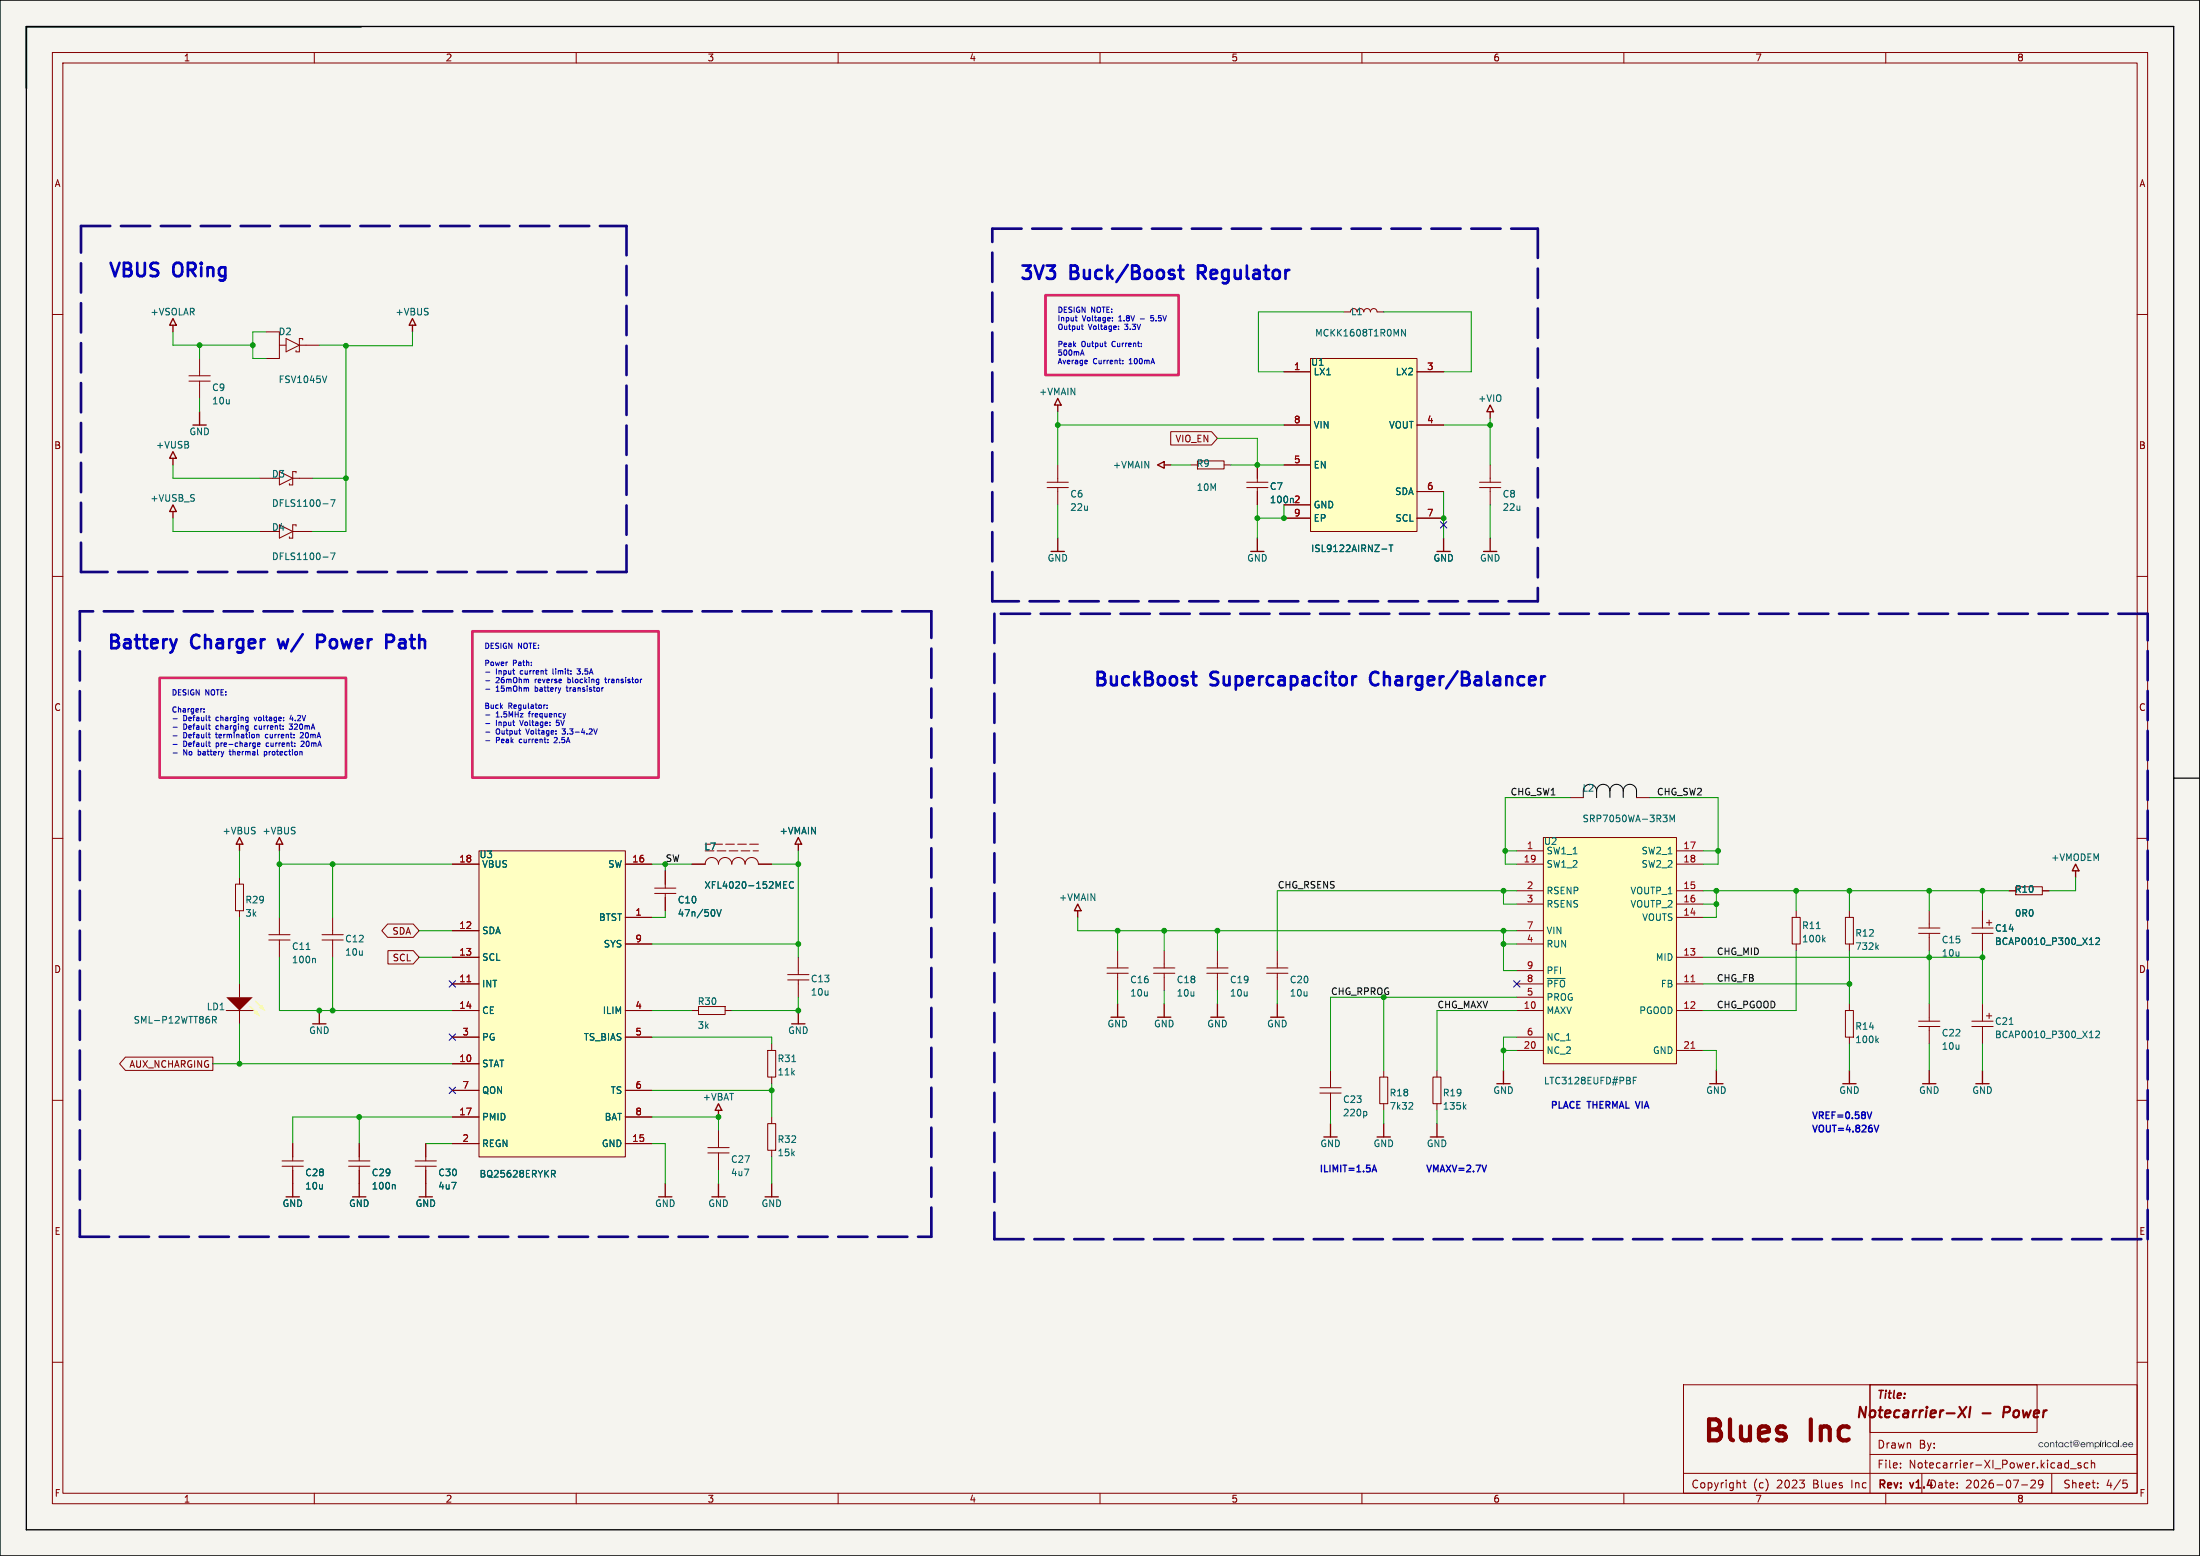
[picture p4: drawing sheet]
<svg xmlns="http://www.w3.org/2000/svg" width="420mm" height="297mm" viewBox="0 0 420 297" stroke-linecap="round" stroke-linejoin="round" font-family="sans-serif">
<path d="M0 0h420v297h-420z" fill="#f5f4ef" stroke="#f5f4ef" stroke-width=".19"/>
<g fill="none" stroke="#840000" stroke-width=".19">
<path d="M10 10h400v277h-400zM12 12h396v273h-396zM60 10v2M110 10v2M160 10v2M210 10v2M260 10v2M310 10v2M360 10v2M10 60h2M408 60h2M10 110h2"/>
<path d="M408 110h2M10 160h2M408 160h2M10 210h2M408 210h2M10 260h2M321.4 264.3h86.6v20.7h-86.6zM362.8 279.3v.1M397.2 279.3l-.3-.1-.2 .2v.2l.5 .2v.3h-.5M398.6 279.3l-.4-.1-.3 .3 .1 .6h.6M399.2 279.4l.3-.2 .3 .1 .1 .9M399.2 278.7v1.5"/>
<path d="M408 260h2M60 285v2M110 285v2M160 285v2M210 285v2M260 285v2M310 285v2M321.4 281.2h86.6M360 285v2M362.8 280.1v.1M385.9 283.4h1.2M387.7 282.7l.6-.2 .2 .2 .1 .2-1 1.1h1"/>
<path d="M390 283.2l-.3 .2h-.3l-.3-.2 .2-.6 .4-.1 .2 .2a.99 .99 0 0 1-.3 1.3h-.3M395.2 280.4h1.2M400.5 283.9v.1M400.5 283.1v.1M405.3 282.5h.7M405.5 283.1h.3l.3 .3-.1 .5-.5 .1"/>
</g>
<path d="M374.1 268.5l1 2M375.4 268.5l-1.6 2M376.2 268.5l-.3 2" fill="none" stroke="#840000" stroke-width=".4"/>
<g fill="#281c2d">
<path d="M405.3 275.4l.5-.1 .3 .3v.2h-.8l.2 .3 .6-.1a.48 .48 0 0 1-.6 .2 .48 .48 0 0 1-.3-.5h.8l-.3-.3-.5 .3z"/>
<path d="M406.4 275.4l.5-.1 .3 .3v.2h-.8l.2 .3 .6-.1a.48 .48 0 0 1-.6 .2 .48 .48 0 0 1-.3-.5h.8l-.3-.3-.5 .3z"/>
</g>
<g fill="none" stroke="#840000" stroke-width=".19">
<path d="M36.1 72.7h4M36.1 71.7h4M38.1 68.4v3.3M38.1 72.7v3.3M50.8 63.3h2.5v5.1h-2.5M53.3 65.9h1.3M54.6 64.6l2.5 1.3-2.5 1.3zM57.1 65.9h3.9M57.8 64.9v-.3h-.7v2.6h-.6v-.3M49.5 91.3h2.6M53.3 90l2.6 1.3-2.6 1.3zM55.9 91.3h3.8"/>
<path d="M56.5 90.3v-.3h-.6v2.6h-.7v-.3M45 168.8h1.5v5h-1.5zM45.7 167.5v1.3M45.7 173.8v1.3M51.3 179.4h4.1M51.3 178.4h4.1M53.3 175.1v3.3M53.3 179.4v3.3M211.3 185.8h4.1M211.3 184.8h4.1M213.4 181.5v3.3M213.4 185.8v3.3"/>
<path d="M220.2 185.8h4.1M220.2 184.8h4.1M222.2 181.5v3.3M222.2 185.8v3.3M230.4 185.8h4M230.4 184.8h4M232.4 181.5v3.3M232.4 185.8v3.3M241.8 185.8h4.1M241.8 184.8h4.1M243.8 181.5v3.3M243.8 185.8v3.3"/>
<path d="M55.9 218.3v3.3M252 208.6h4M252 207.6h4M254 204.3v3.3M254 208.6v3.3M263.4 205.6h1.5v5.1h-1.5zM264.2 204.3v1.3M264.2 210.7v1.2M53.8 222.6h4.1M53.8 221.6h4.1M55.9 222.6v3.3M357 264.3h31.9v9.1h-31.9z"/>
<path d="M357 277.6h51M357 264.3v20.7M332.7 283h.6M333 282.5v1.3l.3 .2M366.9 281.2v3.8M391.7 281.2v3.8"/>
</g>
<g fill="none" stroke="#840000" stroke-width=".25">
<path d="M33 60.8l.7 1.3h-1.3zM33 62.1v1.2M38.1 78.6v2.5M78.7 60.8l.7 1.3h-1.3zM78.7 62.1v1.2M33 96.4l.7 1.2h-1.3zM33 86.2l.7 1.3h-1.3zM33 87.5v1.2M33 97.6v1.3M36.8 81.1h2.6M45.7 159.9l.7 1.2h-1.3zM53.3 159.9l.7 1.2h-1.3z"/>
<path d="M45.7 161.1v1.3M53.3 161.1v1.3M59.7 195.4h2.5M61 192.9v2.5M231.1 194.2h2.6M232.4 191.6v2.6M242.6 194.2h2.5M243.8 191.6v2.6M252.7 217h2.6M254 214.5v2.5M326.4 206.9h2.5M327.7 204.3v2.6"/>
<path d="M54.6 228.4h2.5M55.9 225.9v2.5"/>
</g>
<path d="M62.4 71.8l-.4 1.2M61.7 96.2h.9M63.1 95.4h.9l-.6 1.3M58.5 181.2h.7M60 182.9l.2 .2v.7M260.7 212.1l.2 .3v.3l-.2 .3M269.5 210.4l.2 .3-.1 .3-.7 .7h.8" fill="none" stroke="#006464" stroke-width=".19"/>
<path d="M43.2 190.3h5.1l-2.6 2.6z" fill="#840000"/>
<path d="M47.8 192.1l1.7 1.8M48.8 191.1l1.7 1.8" fill="none" stroke="#ff0" stroke-width=".19"/>
<path d="M43.2 192.9h5.1" fill="none" stroke="#840000" stroke-width=".19"/>
<g fill="#ff0">
<path d="M48.5 193.4l.5-.5 .5 1z"/>
<path d="M49.5 192.4l.5-.5 .5 1z"/>
</g>
<g fill="none" stroke="#840000" stroke-width=".19">
<path d="M256.5 59.5h1.3M259.1 59.5a.63 .63 0 0 1 .6-.6 .63 .63 0 0 1 .6 .6 .63 .63 0 0 1 .7-.6 .63 .63 0 0 1 .6 .6 .63 .63 0 0 1 .7-.6 .63 .63 0 0 1 .6 .6h1.3M61.5 178.4h4M61.5 179.4h4M63.5 175.1v3.3M63.5 179.4v3.3M366.3 178.2h4M366.3 177.1h4M368.3 173.8v3.3M368.3 178.2v3.3M376.4 178.2h4.1M376.4 177.1h4.1"/>
<path d="M378.5 173.8v3.3M378.5 178.2v3.3M379.2 176.1h1M379.7 175.6v1M383.5 170h1.3M384.8 169.3h5.1v1.5h-5.1zM389.9 170h1.3M45.7 187.8v2.5M45.7 192.9v2.5M352.3 192.9h1.5v5.1h-1.5zM353.1 191.6v1.3M353.1 198v1.2"/>
<path d="M366.3 195.9h4M366.3 194.9h4M368.3 191.6v3.3M368.3 195.9v3.3M376.4 195.9h4.1M376.4 194.9h4.1M378.5 191.6v3.3M378.5 195.9v3.3M379.2 193.9h1M379.7 193.4v1"/>
</g>
<path d="M268.3 62.9v1.2l-.7-1.2v1.2M400.1 179.1l.5-.1 .2 .4-.8 .9h.8M40.6 194.7l.6-.1 .1-.2-.1-.3-.6-.1v1.3M40.9 194.7l.4 .6M358.2 198.5l.4 .5M358.6 198.2l-.5 .5M383.6 195.5h.7M398.9 198.1h.7M398.9 180.3h.7M400.1 196.9l.5-.1 .2 .4-.8 .9h.8" fill="none" stroke="#006464" stroke-width=".19"/>
<path d="M201.9 76l.7 1.3h-1.3zM201.9 77.3v1.3M396.2 164.9l.7 1.3h-1.3zM396.2 166.2v1.3M351.8 206.9h2.5M353.1 204.3v2.6M367 206.9h2.6M368.3 204.3v2.6M377.2 206.9h2.5M378.5 204.3v2.6" fill="none" stroke="#840000" stroke-width=".25"/>
<path d="M250.2 68.4h20.3v33h-20.3z" fill="#ffffc2"/>
<path d="M250.2 68.4h20.3v33h-20.3z" fill="none" stroke="#800000" stroke-width=".19"/>
<g fill="none" stroke="#840000" stroke-width=".19">
<path d="M245.1 71h5.1M270.5 71h5.1M245.1 98.9h5.1M245.1 96.4h5.1M245.1 88.7h5.1M245.1 81.1h5.1M270.5 98.9h5.1M270.5 93.8h5.1M270.5 81.1h5.1M49.5 101.4h2.6M53.3 100.2l2.6 1.2-2.6 1.3zM55.9 101.4h3.8"/>
<path d="M56.5 100.4v-.2h-.6v2.5h-.7v-.2M299.7 152.2h2.6M312.4 152.2h2.6"/>
</g>
<path d="M61.7 106.3h.9M63.1 105.5h.9l-.6 1.3M263.8 104.8h1M265.2 104h.7M265.5 104v1.3M317.5 155.6h.8l-.5 .5M318.2 156.2v.5M318.8 156.9v-1.3l.4 .9 .5-.9v1.3" fill="none" stroke="#006464" stroke-width=".19"/>
<path d="M284.5 77.3l.6 1.3h-1.3zM284.5 78.6v1.3M212.1 194.2h2.5M213.4 191.6v2.6M221 194.2h2.5M222.2 191.6v2.6M262.9 217h2.5M264.2 214.5v2.5" fill="none" stroke="#840000" stroke-width=".25"/>
<path d="M304.8 151a1.27 1.27 0 0 0-1.3-1.3 1.27 1.27 0 0 0-1.2 1.3v1.2M304.8 151a1.27 1.27 0 0 1 1.3-1.3 1.27 1.27 0 0 1 1.2 1.3M304.8 151v1.2M307.3 151a1.27 1.27 0 0 1 1.3-1.3 1.27 1.27 0 0 1 1.3 1.3M307.3 151v1.2M309.9 151a1.27 1.27 0 0 1 1.2-1.3 1.27 1.27 0 0 1 1.3 1.3v1.2M309.9 151v1.2" fill="none" stroke="#000" stroke-width=".19"/>
<path d="M294.6 159.9h25.4v43.1h-25.4z" fill="#ffffc2"/>
<path d="M294.6 159.9h25.4v43.1h-25.4z" fill="none" stroke="#800000" stroke-width=".19"/>
<g fill="none" stroke="#840000" stroke-width=".19">
<path d="M289.6 177.6h5M289.6 172.6h5M289.6 170h5M289.6 164.9h5M289.6 162.4h5M320 175.1h5.1M320 172.6h5.1M320 170h5.1M320 164.9h5.1M320 162.4h5.1M342.1 175.1h1.6v5.1h-1.6zM342.9 173.8v1.3"/>
<path d="M352.3 175.1h1.5v5.1h-1.5zM353.1 173.8v1.3M289.6 198h5M289.6 192.9h5M289.6 190.3h5M289.6 187.8h5M289.6 185.3h5M289.6 180.2h5M320 192.9h5.1M320 187.8h5.1M320 182.7h5.1M342.9 180.2v1.3"/>
<path d="M353.1 180.2v1.3M81.3 218.3v3.3M273.6 205.6h1.5v5.1h-1.5zM274.3 204.3v1.3M274.3 210.7v1.2M289.6 200.5h5M320 200.5h5.1M79.2 222.6h4.1M79.2 221.6h4.1M81.3 222.6v3.3"/>
</g>
<path d="M322.8 187.4h.7M322.8 200.1h.7" fill="none" stroke="#a90000" stroke-width=".19"/>
<path d="M346.7 177.2h.8M348.1 179.3l.3 .5M348.4 178.9l-.4 .5M295.4 186.8h3.4M358.2 180.8l.4 .4M358.6 180.4l-.5 .5M279.5 211.2l.4 .5M279.9 210.9l-.5 .5M311.8 206.2h.4M312.4 205.6h-.6v1.3" fill="none" stroke="#006464" stroke-width=".19"/>
<path d="M238.8 105.3h2.5M240 102.7v2.6M274.3 105.3h2.6M275.6 102.7v2.6M283.2 105.3h2.5M284.5 102.7v2.6M273 217h2.6M274.3 214.5v2.5M285.7 206.9h2.6M287 204.3v2.6" fill="none" stroke="#840000" stroke-width=".25"/>
<path d="M91.4 162.4h28v58.4h-28z" fill="#ffffc2"/>
<path d="M91.4 162.4h28v58.4h-28z" fill="none" stroke="#800000" stroke-width=".19"/>
<g fill="none" stroke="#840000" stroke-width=".19">
<path d="M245.1 71h5.1M270.5 71h5.1M199.9 93.1h4.1M199.9 92h4.1M201.9 88.7v3.3M201.9 93.1v3.3M223.5 82.4h7.8l1.1 1.3-1.1 1.2h-7.8zM227.3 88.7h1.3M228.6 88h5.1v1.5h-5.1zM233.7 88.7h1.2M238 93.1h4.1M238 92h4.1"/>
<path d="M240 88.7v3.3M240 93.1v3.3M245.1 88.7h5.1M245.1 98.9h5.1M245.1 96.4h5.1M245.1 81.1h5.1M270.5 98.9h5.1M270.5 93.8h5.1M270.5 81.1h5.1M282.4 93.1h4.1M282.4 92h4.1M284.5 88.7v3.3"/>
<path d="M284.5 93.1v3.3M74 176.4h4.9l1.1 1.2-1.1 1.3h-4.9l-1.1-1.3zM86.4 177.6h5M86.4 164.9h5M119.4 175.1h5.1M119.4 164.9h5.1M125 170.5h4M125 169.5h4M127 166.2v3.3M127 170.5v3.3M135.9 163.7a1.27 1.27 0 0 0-1.3 1.2h-2.5M138.4 163.7a1.27 1.27 0 0 0-1.2 1.2 1.27 1.27 0 0 0-1.3-1.2"/>
<path d="M141 163.7a1.27 1.27 0 0 0-1.3 1.2 1.27 1.27 0 0 0-1.3-1.2M143.5 163.7a1.27 1.27 0 0 0-1.3 1.2 1.27 1.27 0 0 0-1.2-1.2M143.5 163.7a1.27 1.27 0 0 1 1.3 1.2h2.5M378.5 173.8v2.6M378.5 178.9v2.6M383.5 170h1.3M389.9 170h1.3M74.1 181.5h4.8l1.1 1.2-1.1 1.3h-4.8zM86.4 198h5M86.4 192.9h5M86.4 187.8h5M86.4 182.7h5"/>
<path d="M119.4 198h5.1M119.4 192.9h5.1M119.4 180.2h5.1M132.1 192.9h1.2M133.3 192.1h5.1v1.5h-5.1zM138.4 192.9h1.3M147.3 199.2v1.3M150.4 186h4M150.4 187h4M152.4 182.7v3.3M152.4 187v3.3M23.9 201.8h16.7v2.5h-16.7l-1.1-1.3z"/>
<path d="M55.9 218.3v2.5M68.6 218.3v3.3M81.3 218.3v2.5M86.4 218.3h5M86.4 213.2h5M86.4 208.1h5M86.4 203h5M119.4 218.3h5.1M119.4 213.2h5.1M119.4 208.1h5.1M135.1 219h4.1M137.2 215.7v3.3"/>
<path d="M146.6 200.5h1.5v5.1h-1.5zM146.6 214.5h1.5v5.1h-1.5zM147.3 205.6v1.3M147.3 213.2v1.3M147.3 219.6v1.2M55.9 223.4v2.5M66.5 222.6h4.1M66.5 221.6h4.1M68.6 222.6v3.3M81.3 223.4v2.5M135.1 220.1h4.1M137.2 220.1v3.3"/>
</g>
<path d="M89.1 187.4h.8" fill="none" stroke="#a90000" stroke-width=".19"/>
<g fill="none" stroke="#006464" stroke-width=".19">
<path d="M263.8 104.8h1M265.2 104h.7M265.5 104v1.3M136.4 173.9v.7M136.8 173.6l.5 1.3 .4-1.3M149.6 168.9h.4M150.2 168.3h-.6v1.3h.6M151.5 168.4a.6 .6 0 0 0-.9 .4 .6 .6 0 0 0 .6 .8l.3-.2M400.1 179.1l.5-.1 .2 .4-.8 .9h.8M398.9 180.3h.7M151.2 202.6h.7M75.3 226.1l.2 .2v.7"/>
<path d="M105.3 223.4h.5l.2 .2-.1 .4-.6 .1M105.6 224.1l.4 .6"/>
</g>
<g fill="none" stroke="#840000" stroke-width=".25">
<path d="M221 88.7l1.2-.6v1.3zM222.2 88.7h1.3M200.7 105.3h2.5M201.9 102.7v2.6M152.4 159.9l.6 1.2h-1.2zM152.4 161.1v1.3M205.7 172.6l.7 1.2h-1.3zM205.7 173.8v1.3M151.1 195.4h2.6M152.4 192.9v2.5M137.2 210.7l.6 1.2h-1.3zM137.2 211.9v1.3"/>
<path d="M67.3 228.4h2.5M68.6 225.9v2.5M80 228.4h2.5M81.3 225.9v2.5M125.7 228.4h2.6M127 225.9v2.5M135.9 228.4h2.5M137.2 225.9v2.5M146 228.4h2.6M147.3 225.9v2.5"/>
</g>
<path d="M134.6 162.4h10.2M144.8 161.1h-10.2" fill="none" stroke="#840000" stroke-width=".19" stroke-dasharray="1.7 .6"/>
<g fill="none" stroke="#11037f" stroke-width=".51" stroke-dasharray="5.6 2">
<path d="M15.5 43.1h104.1M119.6 43.1v66.1M189.4 43.6h104.2M293.6 43.6v71.2M15.2 116.7v119.4M15.5 109.2v-66.1M119.6 109.2h-104.1M177.8 116.7h-162.6M189.4 114.8v-71.2M189.8 117.1v119.4M293.6 114.8h-104.2M410 117.1h-220.2"/>
<path d="M15.2 236.1h162.6M177.8 236.1v-119.4M189.8 236.5h220.2M410 236.5v-119.4"/>
</g>
<path d="M0 0h420v297h-420zM5 5.1h410v286.9h-410zM69 5.1h-64v11.8M415 148.5h5" fill="none" stroke="#000" stroke-width=".25"/>
<g fill="none" stroke="#009600" stroke-width=".19">
<path d="M256.5 59.5h-16.3v11.5h4.9M264.2 59.5h16.7v11.5h-5.3M33 63.3v2.6h15.3M38.1 65.9v2.5M38.1 76v2.6M50.8 63.3h-2.5v5.1h2.5M61 65.9h5v35.5h-6.3M78.7 63.3v2.7h-12.7M201.9 78.6v10.1M284.5 79.9v8.8M33 98.9v2.5h16.5M33 88.7v2.6h16.5"/>
<path d="M59.7 91.3h6.3M201.9 96.4v6.3M201.9 81.1h43.2M223.5 88.7h3.8M232.4 83.7h7.6v5M234.9 88.7h10.2M240 96.4v6.3M245.1 96.4v2.5h-5.1M275.6 81.1h8.9M275.6 93.8v8.9M284.5 96.4v6.3M299.7 152.2h-12.3v12.7h2.2"/>
<path d="M315 152.2h13v12.7h-2.9M45.7 162.4v5.1M45.7 175.1v12.7M53.3 164.9h33.1M53.3 162.4v12.7M63.5 164.9v10.2M80 177.6h6.4M124.5 164.9h7.6M127 164.9v1.3M127 173.8v1.3h-2.5M147.3 164.9h5.1M152.4 162.4v20.3"/>
<path d="M205.7 175.1v2.5h83.9M213.4 177.6v3.9M222.2 177.6v3.9M232.4 177.6v3.9M287 170v2.6h2.6M287 177.6v7.7h2.6M287.4 162.4h2.2M289.6 170h-45.8v11.5M325.1 170h58.4M325.1 172.6h2.6M325.1 162.4h2.9M327.7 170v5.1h-2.6"/>
<path d="M342.9 170v3.8M353.1 170v3.8M368.3 170v3.8M378.5 170v3.8M396.2 167.5v2.5h-5M45.7 195.4v7.6M53.3 182.7v10.2h33.1M63.5 182.7v10.2M80 182.7h6.4M124.5 192.9h7.6M124.5 198h22.8v1.2M124.5 180.2h27.9"/>
<path d="M152.4 190.3v2.6h-12.7M213.4 189.1v2.5M222.2 189.1v2.5M232.4 189.1v2.5M243.8 189.1v2.5M264.2 190.3v14M287 180.2h2.6M289.6 190.3h-35.6v14M289.6 192.9h-15.3v11.4M289.6 198h-2.6v6.3M325.1 182.7h53.4M325.1 187.8h28"/>
<path d="M342.9 181.5v11.4h-17.8M353.1 181.5v10.1M353.1 199.2v5.1M368.3 181.5v10.1M368.3 199.2v5.1M378.5 181.5v10.1M378.5 199.2v5.1M40.6 203h45.8M68.6 213.2v5.1M81.3 218.3h5.1M86.4 213.2h-30.5v5.1M124.5 213.2h12.7v2.5"/>
<path d="M124.5 218.3h2.5v7.6M124.5 208.1h22.8M147.3 206.9v6.3M254 211.9v2.6M264.2 211.9v2.6M274.3 211.9v2.6M287 200.5h2.6M325.1 200.5h2.6v3.8M137.2 223.4v2.5M147.3 220.8v5.1"/>
</g>
<path d="M275 99.6l1.2 1.2M276.2 99.6l-1.2 1.2M85.8 187.2l1.2 1.2M85.8 197.4l1.2 1.2M87 187.2l-1.2 1.2M87 197.4l-1.2 1.2M289 187.2l1.2 1.2M290.2 187.2l-1.2 1.2M85.8 207.5l1.2 1.2M87 207.5l-1.2 1.2" fill="none" stroke="#000084" stroke-width=".19"/>
<g fill="none" stroke="#0000c2" stroke-width=".19">
<path d="M205.3 60.6h.3M205.4 61.1l.2 .2M206.4 67.5h.5M206.6 61.9v.9l.2 .1M206.6 66.8l.3 1M207.4 68.8l.2 .2-.5 .1M207.5 69.4h-.1M210.8 65.5h.4M211.1 66.2h.1M212.4 61.2v.1M212.4 60.6v.1M213.5 62.8v.1"/>
<path d="M213.5 62.3v.1M214.4 69.3v.1M214.4 68.8v.1M219.7 61.2l.4 .1M220.2 60.2h-.5v.5l.4-.1M33 137.2h.8M33 138.8h.8M38.5 135.3h.1M38.9 135.8v.1M38.9 135.3v.1M39.8 136.9h.4M39.8 138.5h.4"/>
<path d="M39.9 137.4l.3 .2M39.9 139.1l.3 .1M47.3 136.9h.1M47.3 138.5l.1 .1M47.4 136.9l-.1 1M47.4 138.5l-.1 1M47.4 137.5l-.1 .1M47.4 139.2h-.1M48.5 136.9l.3 .7M48.6 138.7v.4M55.2 139.1l.4 .1M55.2 138.2h.6l-.3 .4h.1"/>
<path d="M55.6 136.5l-.3 .7h.7M92.7 128.3h.8M92.7 129.9h.8M92.7 131.6h.8M92.7 136.5h.8M92.7 138.1h.8M92.7 139.7h.8M99 139.5h.4M100.9 129.7v.6M100.9 131.3v.7M104.1 128h.3M104.1 134.5l-.2 .1"/>
<path d="M104.3 128.7h.1M104.4 135.1v.1M104.4 134.6v.1M105.6 127.7v.9M106.2 138.4h.1M108 136.2l-.3 .7M108.1 131.3h.4M108.4 129.3v1M108.4 130.3h.1M108.5 129.6l-.1 .1M110.2 128.6l.4 .1M110.2 127.7h.6l-.4 .4h.2"/>
<path d="M113.3 139.1l.4 1 .3-1M115.2 131.3l-.3 .1M115.4 129.6h.4M115.6 129.3v.9l.2 .1M33 140.5h.8M33 142.1h.8M33 143.7h.8M39.8 140.2h.4M39.8 141.8h.4M39.9 140.7l.3 .1M39.9 142.3l.3 .2M48.6 141.8l.1 .1"/>
<path d="M48.7 141.8v.9M48.7 142.4l-.1 .1M49 140.3l.4-.1v.6M49 140.2v.6M49.2 142.1l.4-.1v-.1l-.3-.1-.1 .1v.5h.4M50.5 143.4v1.1M50.5 144.1h.3M50.7 140.3v.4M50.8 143.4l-.3 .1M50.8 141.9v.5M57.6 141.5l-.1 .1M57.9 140.3l-.6 .5h.6"/>
<path d="M58 141.9l-.6 .6h.7M92.7 141.4h.8M99.3 140.1h.1M104.6 141.7v.1M106.3 141.2l-.6 .6h.7M107.3 140l.1 .1"/>
</g>
<path d="M356.5 212.2l.4 1.3 .4-1.3M357.8 214.8l.4 1.3 .4-1.3M261.9 223.7l.5-1.3 .4 1.3M262.1 223.3h.6M283.8 222.4l-.4 1.3" fill="none" stroke="#0000c2" stroke-width=".25"/>
<g fill="none" stroke="#0000c2" stroke-width=".51">
<path d="M225 51.5h.9M225.3 50.7v2.2l.1 .2 .5 .1M228.7 52h1M229.7 50.7h-1v2.5M33.7 122l-.6 1.7M53.1 122l.5 1.7M61.8 121.3l-.3-.1h-.9v2.5M61.8 122.4l-.3 .1h-.9M73.8 121.2h.9a.69 .69 0 0 1 .5 .6 .69 .69 0 0 1-.5 .7h-.9M258.9 129.1a.65 .65 0 0 0-.7 .5M261.8 128.6a1.76 1.76 0 0 0 0 1.8M294.2 129.1v1.7"/>
<path d="M294.9 129.1a.65 .65 0 0 0-.7 .5"/>
</g>
<path d="M199.6 56.3h25.4v15.3h-25.4zM30.5 129.4h35.5v19h-35.5zM90.2 120.5h35.5v27.9h-35.5z" fill="none" stroke="#da2467" stroke-width=".51"/>
<g fill="#009600" stroke="#009600" stroke-width=".19">
<circle cx="66" cy="91.3" r=".46"/>
<circle cx="63.5" cy="164.9" r=".46"/>
<circle cx="53.3" cy="164.9" r=".46"/>
<circle cx="127" cy="164.9" r=".46"/>
<circle cx="66" cy="66" r=".46"/>
<circle cx="152.4" cy="164.9" r=".46"/>
<circle cx="152.4" cy="180.2" r=".46"/>
<circle cx="152.4" cy="192.9" r=".46"/>
<circle cx="147.3" cy="208.1" r=".46"/>
<circle cx="137.2" cy="213.2" r=".46"/>
<circle cx="48.3" cy="65.9" r=".46"/>
<circle cx="63.5" cy="192.9" r=".46"/>
<circle cx="38.1" cy="65.9" r=".46"/>
<circle cx="68.6" cy="213.2" r=".46"/>
<circle cx="61" cy="192.9" r=".46"/>
<circle cx="45.7" cy="203" r=".46"/>
<circle cx="240" cy="88.7" r=".46"/>
<circle cx="201.9" cy="81.1" r=".46"/>
<circle cx="342.9" cy="170" r=".46"/>
<circle cx="353.1" cy="170" r=".46"/>
<circle cx="378.5" cy="170" r=".46"/>
<circle cx="327.7" cy="170" r=".46"/>
<circle cx="368.3" cy="170" r=".46"/>
<circle cx="328" cy="162.4" r=".46"/>
<circle cx="378.5" cy="182.7" r=".46"/>
<circle cx="368.3" cy="182.7" r=".46"/>
<circle cx="287" cy="177.6" r=".46"/>
<circle cx="287" cy="170" r=".46"/>
<circle cx="287.4" cy="162.4" r=".46"/>
<circle cx="275.6" cy="98.9" r=".46"/>
<circle cx="284.5" cy="81.1" r=".46"/>
<circle cx="232.4" cy="177.6" r=".46"/>
<circle cx="245.1" cy="98.9" r=".46"/>
<circle cx="240" cy="98.9" r=".46"/>
<circle cx="287" cy="200.5" r=".46"/>
<circle cx="287" cy="180.2" r=".46"/>
<circle cx="327.7" cy="172.6" r=".46"/>
<circle cx="353.1" cy="187.8" r=".46"/>
<circle cx="213.4" cy="177.6" r=".46"/>
<circle cx="222.2" cy="177.6" r=".46"/>
</g>
<g font-size="5.6" fill="#840000">
<text x="324.8" y="276.3">Blues</text>
<text x="345.8" y="276.3">Inc</text>
</g>
<g font-size="3.5" fill="#0000c2">
<text x="20.5" y="53">VBUS</text>
<text x="33.3" y="53">ORing</text>
<text x="194.5" y="53.6">3V3</text>
<text x="204.5" y="53.6">Buck/Boost</text>
<text x="229.8" y="53.6">Regulator</text>
<text x="20.3" y="124.1">Battery</text>
<text x="36.7" y="124.1">Charger</text>
<text x="54.4" y="124.1">w/</text>
<text x="62.7" y="124.1">Power</text>
<text x="76.9" y="124.1">Path</text>
<text x="208.6" y="131.1">BuckBoost</text>
<text x="231.3" y="131.1">Supercapacitor</text>
<text x="262.8" y="131.1">Charger/Balancer</text>
</g>
<g font-size="2.8" fill="#840000">
<text x="354" y="271.2">Notecarrier-XI</text>
<text x="378.3" y="271.2">-</text>
<text x="383.1" y="271.2">Power</text>
</g>
<g font-size="2.1" fill="#840000">
<text x="358.2" y="267.4">Title:</text>
<text x="358.3" y="280.5">File:</text>
<text x="358.3" y="276.7">Drawn</text>
<text x="364.4" y="280.5">Notecarrier-XI_Power.kicad_sch</text>
<text x="366.3" y="276.7">By:</text>
<text x="322.8" y="284.3">Copyright</text>
<text x="334.7" y="284.3">(c)</text>
<text x="339.2" y="284.3">2023</text>
<text x="346.3" y="284.3">Blues</text>
<text x="353.7" y="284.3">Inc</text>
<text x="358.4" y="284.5">Rev:</text>
<text x="364.8" y="284.5">v1.4Date:</text>
<text x="375.2" y="284.3">2026-07-29</text>
<text x="393.8" y="284.3">Sheet:</text>
<text x="402" y="284.3">4/5</text>
</g>
<g font-size="1.8" fill="#840000">
<text x="35" y="11.9">1</text>
<text x="85" y="11.9">2</text>
<text x="135" y="11.9">3</text>
<text x="185" y="11.9">4</text>
<text x="235" y="11.9">5</text>
<text x="285" y="11.9">6</text>
<text x="335" y="11.9">7</text>
<text x="385" y="11.9">8</text>
<text x="10.3" y="35.9">A</text>
<text x="408.3" y="35.9">A</text>
<text x="10.3" y="85.9">B</text>
<text x="224.3" y="84.6">VIO_EN</text>
<text x="408.2" y="85.9">B</text>
<text x="10.3" y="135.9">C</text>
<text x="408.2" y="135.9">C</text>
<text x="74.8" y="178.6">SDA</text>
<text x="10.3" y="185.9">D</text>
<text x="74.9" y="183.7">SCL</text>
<text x="408.2" y="185.9">D</text>
<text x="24.6" y="204">AUX_NCHARGING</text>
<text x="10.3" y="235.9">E</text>
<text x="408.3" y="235.9">E</text>
<text x="10.3" y="285.9">F</text>
<text x="35" y="287">1</text>
<text x="85" y="287">2</text>
<text x="135" y="287">3</text>
<text x="185" y="287">4</text>
<text x="235" y="287">5</text>
<text x="285" y="287">6</text>
<text x="335" y="287">7</text>
<text x="385" y="287">8</text>
<text x="408.3" y="285.9">F</text>
</g>
<g font-size="1.8" fill="#006464">
<text x="28.6" y="60.4">+VSOLAR</text>
<text x="53.1" y="64.2">D2</text>
<text x="75.4" y="60.4">+VBUS</text>
<text x="251" y="64.4">MCKK1608T1R0MN</text>
<text x="257.8" y="60.4">L1</text>
<text x="250.2" y="70">U1</text>
<text x="250.7" y="71.8">LX1</text>
<text x="266.4" y="71.8">LX2</text>
<text x="40.4" y="74.8">C9</text>
<text x="40.4" y="77.4">10u</text>
<text x="53.1" y="73.3">FSV1045V</text>
<text x="198.3" y="75.6">+VMAIN</text>
<text x="282.1" y="76.9">+VIO</text>
<text x="36.1" y="83.3">GND</text>
<text x="250.7" y="82">VIN</text>
<text x="265.1" y="82">VOUT</text>
<text x="29.7" y="85.8">+VUSB</text>
<text x="212.4" y="89.6">+VMAIN</text>
<text x="228.4" y="89.3">R9</text>
<text x="250.7" y="89.6">EN</text>
<text x="28.6" y="96">+VUSB_S</text>
<text x="51.8" y="91.4">D3</text>
<text x="204.2" y="95.2">C6</text>
<text x="228.4" y="93.9">10M</text>
<text x="242.3" y="93.7">C7</text>
<text x="266.2" y="94.7">SDA</text>
<text x="286.8" y="95.2">C8</text>
<text x="51.8" y="96.9">DFLS1100-7</text>
<text x="51.8" y="101.5">D4</text>
<text x="204.2" y="97.7">22u</text>
<text x="242.3" y="96.3">100n 2</text>
<text x="250.7" y="99.8">EP</text>
<text x="250.7" y="97.2">GND</text>
<text x="266.3" y="99.8">SCL</text>
<text x="286.8" y="97.7">22u</text>
<text x="51.8" y="107.1">DFLS1100-7</text>
<text x="199.9" y="107.4">GND</text>
<text x="238" y="107.4">GND</text>
<text x="250.2" y="105.6">ISL9122AIRNZ-T</text>
<text x="273.6" y="107.4">GND</text>
<text x="282.4" y="107.4">GND</text>
<text x="302" y="151.3">L2</text>
<text x="42.4" y="159.5">+VBUS</text>
<text x="50" y="159.5">+VBUS</text>
<text x="148.7" y="159.5">+VMAIN</text>
<text x="294.6" y="161.5">U2</text>
<text x="302" y="157.1">SRP7050WA-3R3M</text>
<text x="91.4" y="164">U3</text>
<text x="91.9" y="165.8">VBUS</text>
<text x="116" y="165.8">SW</text>
<text x="134.4" y="162.5">L7</text>
<text x="295.1" y="165.8">SW1_2</text>
<text x="295.1" y="163.3">SW1_1</text>
<text x="313.3" y="165.8">SW2_2</text>
<text x="313.3" y="163.3">SW2_1</text>
<text x="391.5" y="164.5">+VMODEM</text>
<text x="46.7" y="172.6">R29</text>
<text x="129.3" y="172.6">C10</text>
<text x="134.4" y="169.8">XFL4020-152MEC</text>
<text x="202.1" y="172.2">+VMAIN</text>
<text x="295.1" y="173.4">RSENS</text>
<text x="295.1" y="170.9">RSENP</text>
<text x="311.2" y="173.4">VOUTP_2</text>
<text x="311.2" y="170.9">VOUTP_1</text>
<text x="384.6" y="170.6">R10</text>
<text x="46.7" y="175.2">3k</text>
<text x="91.9" y="178.5">SDA</text>
<text x="114.3" y="176">BTST</text>
<text x="129.3" y="175.2">47n/50V</text>
<text x="295.1" y="178.5">VIN</text>
<text x="313.4" y="176">VOUTS</text>
<text x="343.9" y="177.5">R11</text>
<text x="354.1" y="179">R12</text>
<text x="380.8" y="178">C14</text>
<text x="384.6" y="175.2">0R0</text>
<text x="55.6" y="184.1">100n</text>
<text x="55.6" y="181.5">C11</text>
<text x="65.8" y="180.1">C12</text>
<text x="65.8" y="182.6">10u</text>
<text x="91.9" y="183.6">SCL</text>
<text x="115.2" y="181.1">SYS</text>
<text x="295.1" y="181.1">RUN</text>
<text x="316" y="183.6">MID</text>
<text x="343.9" y="180.1">100k</text>
<text x="354.1" y="181.5">732k</text>
<text x="370.6" y="180.3">C15</text>
<text x="370.6" y="182.8">10u</text>
<text x="380.8" y="180.6">BCAP0010_P300_X12</text>
<text x="91.9" y="188.7">INT</text>
<text x="154.7" y="187.7">C13</text>
<text x="154.7" y="190.2">10u</text>
<text x="215.7" y="187.9">C16</text>
<text x="215.7" y="190.4">10u</text>
<text x="224.5" y="187.9">C18</text>
<text x="224.5" y="190.4">10u</text>
<text x="234.7" y="187.9">C19</text>
<text x="234.7" y="190.4">10u</text>
<text x="246.1" y="187.9">C20</text>
<text x="246.1" y="190.4">10u</text>
<text x="295.1" y="191.2">PROG</text>
<text x="295.1" y="188.7">~{PFO}</text>
<text x="295.1" y="186.1">PFI</text>
<text x="317" y="188.7">FB</text>
<text x="25.4" y="195.6">SML-P12WTT86R</text>
<text x="39.4" y="193">LD1</text>
<text x="58.9" y="197.6">GND</text>
<text x="91.9" y="193.8">CE</text>
<text x="115" y="193.8">ILIM</text>
<text x="133.1" y="192">R30</text>
<text x="133.1" y="196.6">3k</text>
<text x="150.4" y="197.6">GND</text>
<text x="211.3" y="196.3">GND</text>
<text x="220.2" y="196.3">GND</text>
<text x="230.4" y="196.3">GND</text>
<text x="241.8" y="196.3">GND</text>
<text x="295.1" y="193.8">MAXV</text>
<text x="312.9" y="193.8">PGOOD</text>
<text x="354.1" y="196.8">R14</text>
<text x="380.8" y="195.8">C21</text>
<text x="91.9" y="203.9">STAT</text>
<text x="91.9" y="198.8">PG</text>
<text x="111.4" y="198.8">TS_BIAS</text>
<text x="148.3" y="202.9">R31</text>
<text x="295.1" y="201.4">NC_2</text>
<text x="295.1" y="198.8">NC_1</text>
<text x="315.5" y="201.4">GND</text>
<text x="354.1" y="199.3">100k</text>
<text x="370.6" y="198">C22</text>
<text x="370.6" y="200.6">10u</text>
<text x="380.8" y="198.4">BCAP0010_P300_X12</text>
<text x="91.9" y="209">QON</text>
<text x="116.5" y="209">TS</text>
<text x="148.3" y="205.5">11k</text>
<text x="265.2" y="209.5">R18</text>
<text x="275.3" y="209.5">R19</text>
<text x="285" y="209">GND</text>
<text x="294.6" y="207.2">LTC3128EUFD#PBF</text>
<text x="325.6" y="209">GND</text>
<text x="351" y="209">GND</text>
<text x="366.3" y="209">GND</text>
<text x="376.4" y="209">GND</text>
<text x="91.9" y="214.1">PMID</text>
<text x="115.3" y="214.1">BAT</text>
<text x="134.1" y="210.3">+VBAT</text>
<text x="256.3" y="213.3">220p</text>
<text x="256.3" y="210.7">C23</text>
<text x="265.2" y="212">7k32</text>
<text x="275.3" y="212">135k</text>
<text x="91.9" y="219.2">REGN</text>
<text x="114.8" y="219.2">GND</text>
<text x="148.3" y="220.9">15k</text>
<text x="148.3" y="218.4">R32</text>
<text x="252" y="219.2">GND</text>
<text x="262.1" y="219.2">GND</text>
<text x="272.3" y="219.2">GND</text>
<text x="58.2" y="224.7">C28</text>
<text x="58.2" y="227.2">10u</text>
<text x="70.9" y="227.2">100n</text>
<text x="70.9" y="224.7">C29</text>
<text x="83.6" y="224.7">C30</text>
<text x="83.6" y="227.2">4u7</text>
<text x="91.4" y="225">BQ25628ERYKR</text>
<text x="139.5" y="222.2">C27</text>
<text x="139.5" y="224.7">4u7</text>
<text x="53.8" y="230.6">GND</text>
<text x="66.5" y="230.6">GND</text>
<text x="79.2" y="230.6">GND</text>
<text x="125" y="230.6">GND</text>
<text x="135.1" y="230.6">GND</text>
<text x="145.3" y="230.6">GND</text>
</g>
<g font-size="1.8" fill="#a90000">
<text x="246.9" y="70.7">1</text>
<text x="272.3" y="70.7">3</text>
<text x="246.9" y="80.9">8</text>
<text x="272.3" y="80.9">4</text>
<text x="246.9" y="88.5">5</text>
<text x="272.3" y="93.6">6</text>
<text x="246.9" y="98.7">9</text>
<text x="272.3" y="98.7">7</text>
<text x="87.6" y="164.7">18</text>
<text x="120.6" y="164.7">16</text>
<text x="290.8" y="164.7">19</text>
<text x="291.4" y="162.2">1</text>
<text x="321.3" y="164.7">18</text>
<text x="321.3" y="162.2">17</text>
<text x="291.4" y="172.3">3</text>
<text x="291.4" y="169.8">2</text>
<text x="321.3" y="172.3">16</text>
<text x="321.3" y="169.8">15</text>
<text x="87.6" y="177.4">12</text>
<text x="121.2" y="179.9">9</text>
<text x="121.2" y="174.9">1</text>
<text x="291.4" y="179.9">4</text>
<text x="291.4" y="177.4">7</text>
<text x="321.3" y="174.9">14</text>
<text x="87.6" y="182.5">13</text>
<text x="291.4" y="185">9</text>
<text x="321.3" y="182.5">13</text>
<text x="87.6" y="187.6">11</text>
<text x="291.4" y="190.1">5</text>
<text x="291.4" y="187.6">8</text>
<text x="321.3" y="187.6">11</text>
<text x="87.6" y="192.6">14</text>
<text x="88.2" y="197.7">3</text>
<text x="121.2" y="197.7">5</text>
<text x="121.2" y="192.6">4</text>
<text x="290.8" y="192.6">10</text>
<text x="291.4" y="197.7">6</text>
<text x="321.3" y="192.6">12</text>
<text x="87.6" y="202.8">10</text>
<text x="290.8" y="200.3">20</text>
<text x="321.3" y="200.3">21</text>
<text x="88.2" y="207.9">7</text>
<text x="121.2" y="207.9">6</text>
<text x="87.6" y="213">17</text>
<text x="121.2" y="213">8</text>
<text x="88.2" y="218">2</text>
<text x="120.6" y="218">15</text>
</g>
<g font-size="1.8" fill="#0f0f0f">
<text x="288.3" y="151.9">CHG_SW1</text>
<text x="316.2" y="151.9">CHG_SW2</text>
<text x="127" y="164.6">SW</text>
<text x="243.8" y="169.7">CHG_RSENS</text>
<text x="327.7" y="182.4">CHG_MID</text>
<text x="327.7" y="187.5">CHG_FB</text>
<text x="274.3" y="192.5">CHG_MAXV</text>
<text x="327.7" y="192.5">CHG_PGOOD</text>
</g>
<text font-size="1.8" fill="#009600" x="254" y="190">CHG_RPROG</text>
<g font-size="1.8" fill="#0000c2">
<text x="295.9" y="211.7">PLACE</text>
<text x="303.2" y="211.7">THERMAL VIA</text>
<text x="345.8" y="213.7">VREF=0.58V</text>
<text x="345.8" y="216.2">VOUT=4.826V</text>
<text x="251.8" y="223.8">ILIMIT=1.5A</text>
<text x="272.1" y="223.8">VMAXV=2.7V</text>
</g>
<text font-size="1.7" fill="#281c2d" x="389.1" y="276.7">contact@empirical.ee</text>
<g font-size="1.4" fill="#0000c2">
<text x="201.8" y="60">DESIGN</text>
<text x="201.8" y="61.7">Input</text>
<text x="201.8" y="63.3">Output</text>
<text x="206.7" y="61.7">Voltage:</text>
<text x="207.8" y="63.3">Voltage:</text>
<text x="208.3" y="60">NOTE:</text>
<text x="213.8" y="61.7">1.8V</text>
<text x="215" y="63.3">3.3V</text>
<text x="218.1" y="61.7">-</text>
<text x="220.4" y="61.7">5.5V</text>
<text x="201.8" y="66.6">Peak</text>
<text x="201.8" y="68.2">500mA</text>
<text x="201.8" y="69.9">Average</text>
<text x="206.5" y="66.6">Output</text>
<text x="208.7" y="69.9">Current:</text>
<text x="212.5" y="66.6">Current:</text>
<text x="215.8" y="69.9">100mA</text>
<text x="92.4" y="124.2">DESIGN</text>
<text x="98.9" y="124.2">NOTE:</text>
<text x="92.4" y="127.5">Power</text>
<text x="94.7" y="129.1">Input</text>
<text x="94.7" y="130.7">26mOhm</text>
<text x="97.9" y="127.5">Path:</text>
<text x="99.5" y="129.1">current</text>
<text x="102.3" y="130.7">reverse</text>
<text x="106" y="129.1">limit:</text>
<text x="108.8" y="130.7">blocking</text>
<text x="110.9" y="129.1">3.5A</text>
<text x="116.2" y="130.7">transistor</text>
<text x="32.7" y="133.1">DESIGN</text>
<text x="32.7" y="136.4">Charger:</text>
<text x="35" y="138">Default</text>
<text x="39.2" y="133.1">NOTE:</text>
<text x="41.4" y="138">charging</text>
<text x="49" y="138">voltage:</text>
<text x="56.1" y="138">4.2V</text>
<text x="92.4" y="135.6">Buck</text>
<text x="94.7" y="132.4">15mOhm</text>
<text x="94.7" y="137.3">1.5MHz</text>
<text x="97" y="135.6">Regulator:</text>
<text x="101.2" y="137.3">frequency</text>
<text x="102.3" y="132.4">battery</text>
<text x="108.6" y="132.4">transistor</text>
<text x="35" y="139.6">Default</text>
<text x="35" y="141.3">Default</text>
<text x="35" y="142.9">Default</text>
<text x="41.4" y="139.6">charging</text>
<text x="41.4" y="141.3">termination</text>
<text x="41.4" y="142.9">pre-charge</text>
<text x="49" y="139.6">current:</text>
<text x="51.1" y="141.3">current:</text>
<text x="51.3" y="142.9">current:</text>
<text x="56" y="139.6">320mA</text>
<text x="58.1" y="141.3">20mA</text>
<text x="58.2" y="142.9">20mA</text>
<text x="94.7" y="138.9">Input</text>
<text x="94.7" y="140.5">Output</text>
<text x="94.7" y="142.2">Peak</text>
<text x="99.3" y="142.2">current:</text>
<text x="99.5" y="138.9">Voltage:</text>
<text x="100.7" y="140.5">Voltage:</text>
<text x="106.3" y="142.2">2.5A</text>
<text x="106.7" y="138.9">5V</text>
<text x="107.8" y="140.5">3.3-4.2V</text>
<text x="35" y="144.5">No</text>
<text x="38" y="144.5">battery</text>
<text x="44.3" y="144.5">thermal</text>
<text x="51.1" y="144.5">protection</text>
</g>
</svg>
